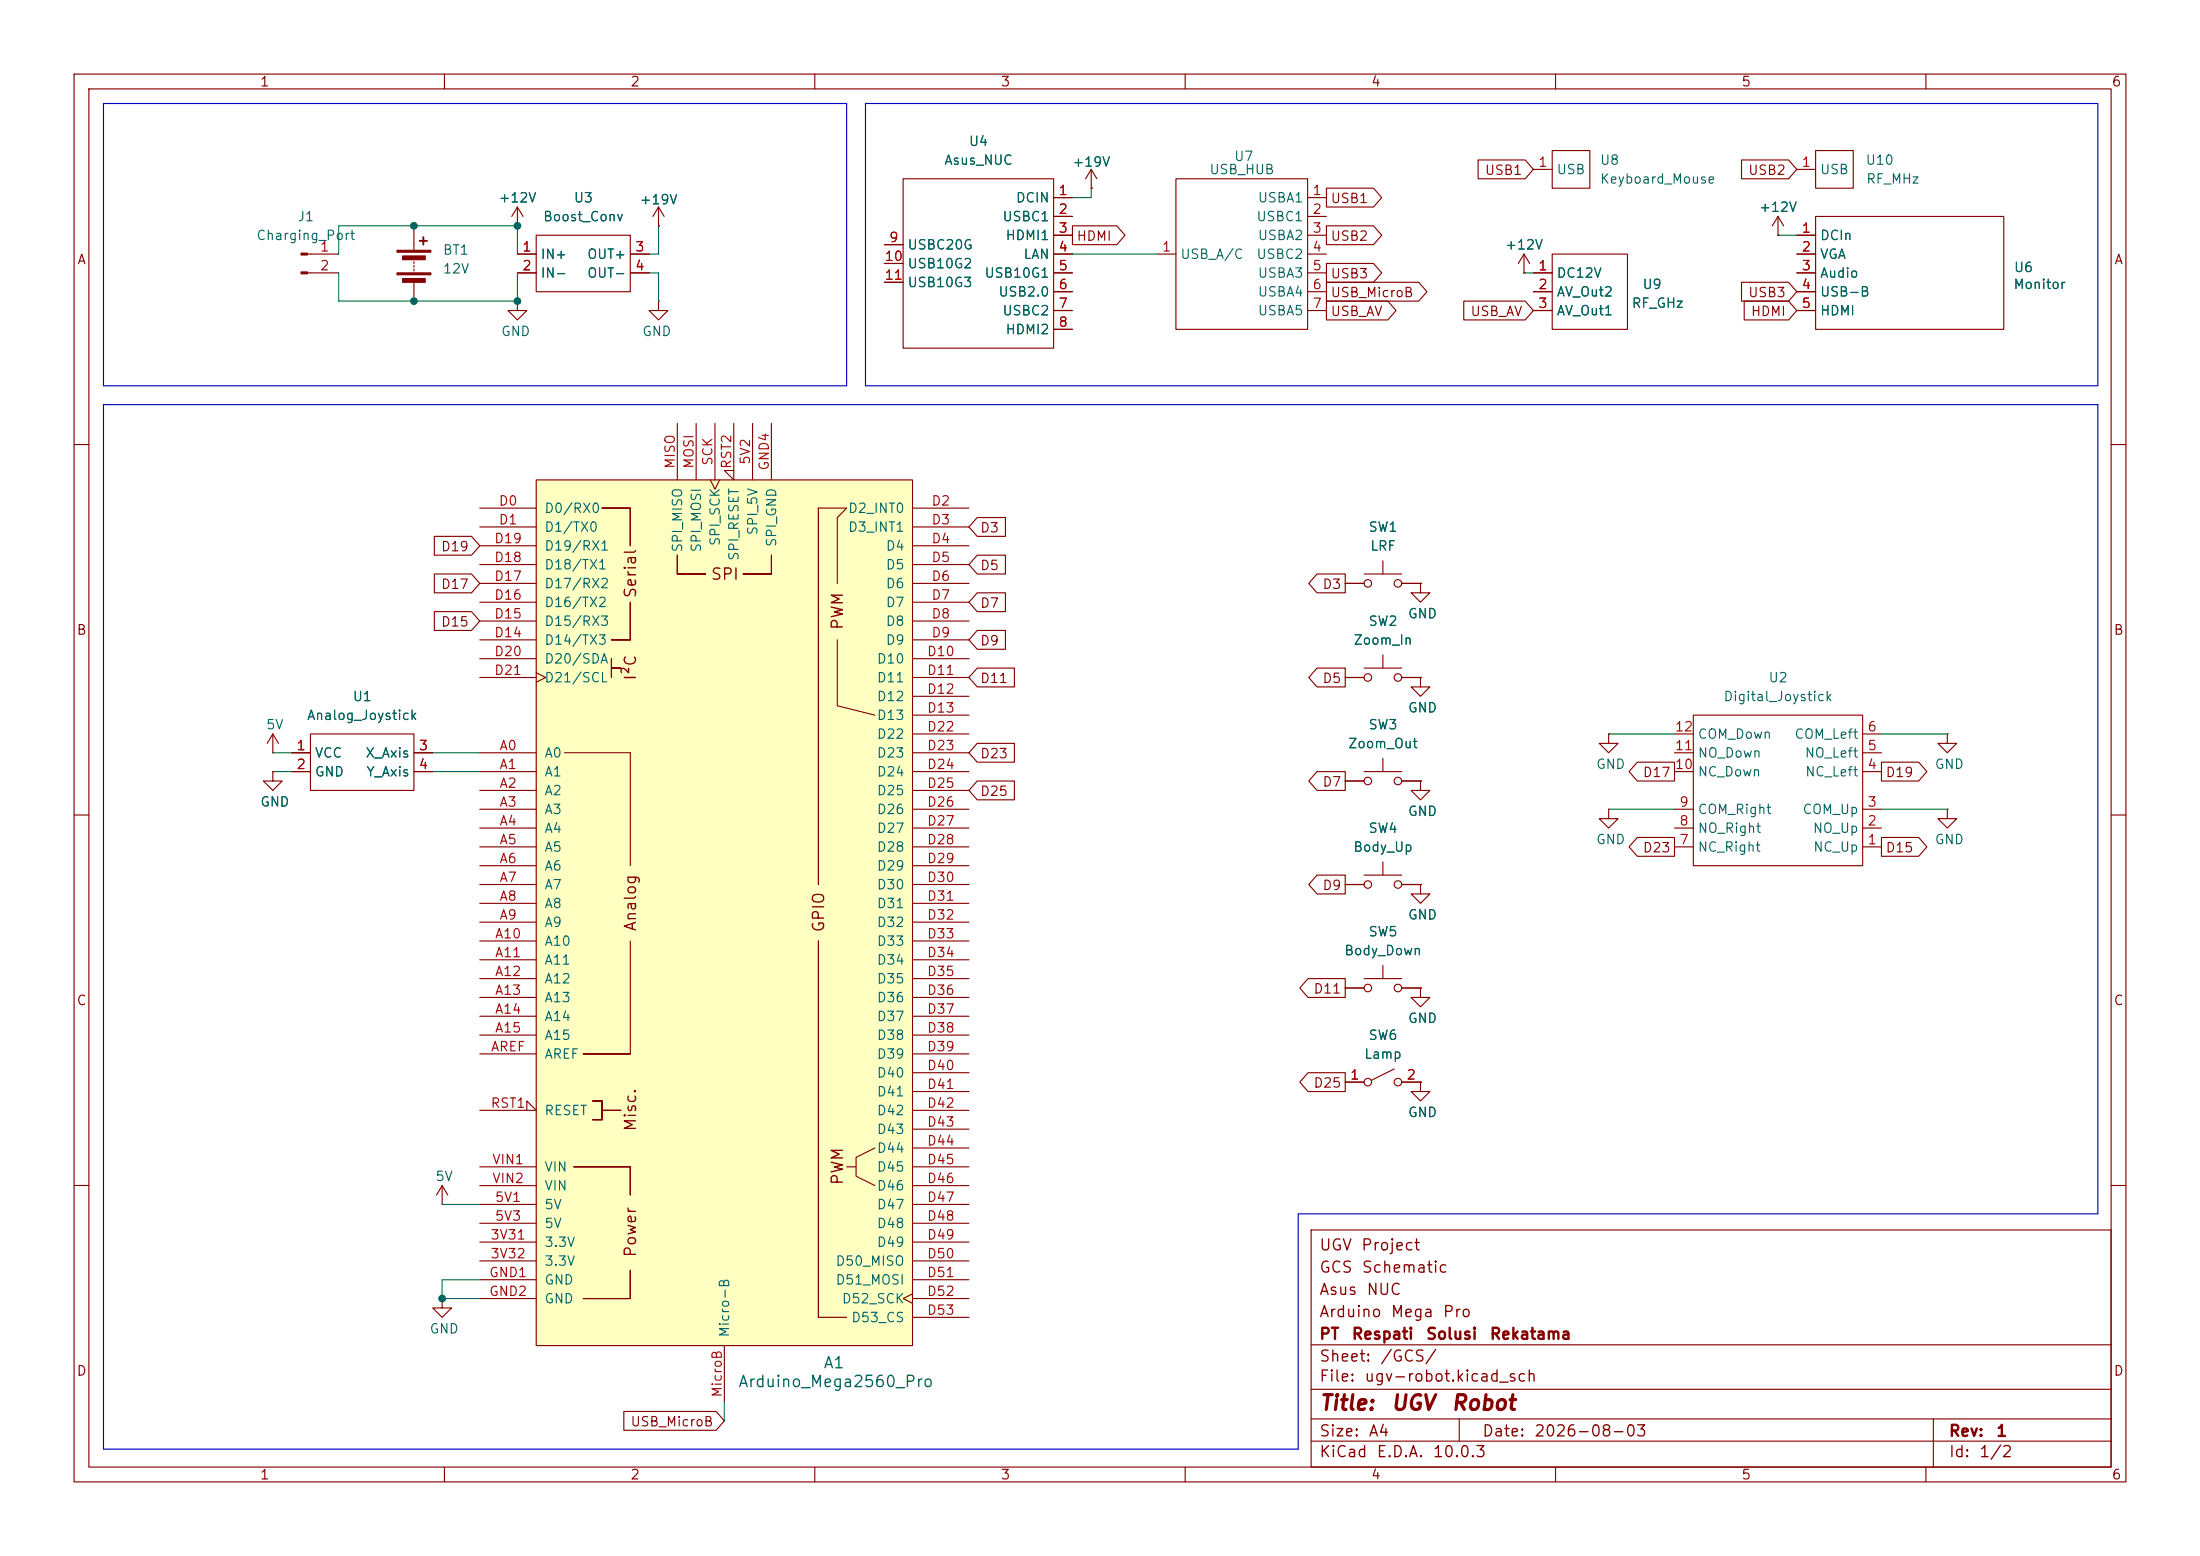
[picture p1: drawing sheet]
<svg xmlns="http://www.w3.org/2000/svg" width="297mm" height="210mm" viewBox="0 0 297 210" stroke-linecap="round" stroke-linejoin="round" font-family="sans-serif">
<g fill="none" stroke="#840000" stroke-width=".15">
<path d="M10 10h277v190h-277zM12 12h273v186h-273zM60 10v2M110 10v2M160 10v2M210 10v2M260 10v2M41.5 34.3h4.2M41.5 36.8h4.2M55.9 30.5v3.3M55.9 35.3v.3M55.9 35.8v.3"/>
<path d="M55.9 36.3v.3M55.9 38.1v2.5M69.8 30.5h.1M69.8 34.3h2.6M69.8 36.8h2.6M69.8 27.9l-.7 1.3M69.8 27.9l.8 1.3M69.8 27.9v2.6M72.4 31.8h12.7v7.6h-12.7zM85.1 34.3h2.5M85.1 36.8h2.5M88.9 30.5h.1"/>
<path d="M88.9 27.9l-.8 1.3M88.9 27.9l.8 1.3M88.9 27.9v2.6M119.4 33h2.5M119.4 35.6h2.5M119.4 38.1h2.5M121.9 24.1h20.3v22.9h-20.3zM142.2 26.7h2.6M142.2 29.2h2.6M142.2 31.8h2.6M142.2 34.3h2.6M142.2 36.8h2.6"/>
<path d="M142.2 39.4h2.6M147.3 25.4h.1M147.3 22.9l.8 1.2M147.3 22.9l-.7 1.2M147.3 22.9v2.5M156.2 34.3h2.5M158.7 24.1h17.8v20.4h-17.8zM176.5 26.7h2.6M176.5 29.2h2.6M176.5 31.8h2.6M176.5 34.3h2.6M176.5 36.8h2.6"/>
<path d="M176.5 39.4h2.6M205.7 36.8h.1M205.7 34.3l.8 1.3M205.7 34.3l-.7 1.3M205.7 34.3v2.5M207 22.9h2.5M207 36.8h2.5M207 39.4h2.5M209.5 20.3h5.1v5.1h-5.1zM209.5 34.3h10.2v10.2h-10.2zM240 31.8h.1M240 29.2l.8 1.3"/>
<path d="M240 29.2l-.7 1.3M240 29.2v2.6M242.6 22.9h2.5M242.6 31.8h2.5M242.6 34.3h2.5M242.6 36.8h2.5M242.6 39.4h2.5M245.1 20.3h5.1v5.1h-5.1zM245.1 29.2h25.4v15.3h-25.4zM69.8 40.6v1.3h-1.2l1.2 1.3 1.3-1.3h-1.3M69.8 40.6h.1M88.9 40.6v1.3h-1.3l1.3 1.3 1.3-1.3h-1.3"/>
<path d="M88.9 40.6h.1M142.2 41.9h2.6M142.2 44.5h2.6M176.5 41.9h2.6M207 41.9h2.5M242.6 41.9h2.5M10 60h2M181.6 78.7h2.5M184.1 77.5h5.1M186.7 75.7v1.8M189.2 78.7h2.6M191.8 78.7v1.3h1.2l-1.2 1.3-1.3-1.3h1.3"/>
<path d="M191.8 78.7h.1M285 60h2M36.8 99.1l-.7 1.2M36.8 99.1l.8 1.2M36.8 99.1v2.5M181.6 91.4h2.5M184.1 90.2h5.1M186.7 88.4v1.8M189.2 91.4h2.6M191.8 91.4v1.3h1.2l-1.2 1.3-1.3-1.3h1.3M191.8 91.4h.1M217.2 99.1v1.2h1.2l-1.2 1.3-1.3-1.3h1.3"/>
<path d="M217.2 99.1h.1M226.1 99.1h2.5M228.6 96.5h22.9v20.3h-22.9zM251.5 99.1h2.5M262.9 99.1v1.2h1.3l-1.3 1.3-1.3-1.3h1.3M262.9 99.1h.1M10 110h2M36.8 101.6h.1M36.8 104.1v1.3h1.3l-1.3 1.3-1.2-1.3h1.2M36.8 104.1h.1M181.6 119.4h2.5M181.6 105.4h2.5"/>
<path d="M184.1 104.1h5.1M184.1 118.1h5.1M186.7 102.4v1.7M186.7 116.3v1.8M189.2 119.4h2.6M189.2 105.4h2.6M191.8 119.4v1.3h1.2l-1.2 1.2-1.3-1.2h1.3M191.8 119.4h.1M191.8 105.4v1.3h1.2l-1.2 1.3-1.3-1.3h1.3M191.8 105.4h.1M217.2 109.2v1.3h1.2l-1.2 1.3-1.3-1.3h1.3M217.2 109.2h.1"/>
<path d="M226.1 114.3h2.5M226.1 111.8h2.5M226.1 109.2h2.5M226.1 104.1h2.5M226.1 101.6h2.5M251.5 114.3h2.5M251.5 111.8h2.5M251.5 109.2h2.5M251.5 104.1h2.5M251.5 101.6h2.5M262.9 109.2v1.3h1.3l-1.3 1.3-1.3-1.3h1.3M262.9 109.2h.1"/>
<path d="M285 110h2M181.6 133.4h2.5M184.1 132.1h5.1M186.7 130.3v1.8M189.2 133.4h2.6M191.8 133.4v1.2h1.2l-1.2 1.3-1.3-1.3h1.3M191.8 133.4h.1M181.6 146.1h2.5M188.2 144.3l-3 1.5M189.2 146.1h2.6M191.8 146.1v1.2h1.2l-1.2 1.3-1.3-1.3h1.3M191.8 146.1h.1"/>
<path d="M10 160h2M177 166h108v32h-108zM285 160h2M60 198v2M110 198v2M160 198v2M177 194.5h108M177 191.5h108M177 187.5h108M177 181.5h108M197 191.5v3M210 198v2"/>
<path d="M260 198v2M261 191.5v6.5"/>
<circle cx="184.7" cy="78.7" r=".51"/>
<circle cx="188.7" cy="78.7" r=".51"/>
<circle cx="184.7" cy="91.4" r=".51"/>
<circle cx="188.7" cy="91.4" r=".51"/>
<circle cx="184.7" cy="105.4" r=".51"/>
<circle cx="184.7" cy="119.4" r=".51"/>
<circle cx="188.7" cy="105.4" r=".51"/>
<circle cx="188.7" cy="119.4" r=".51"/>
<circle cx="184.7" cy="133.4" r=".51"/>
<circle cx="188.7" cy="133.4" r=".51"/>
<circle cx="184.7" cy="146.1" r=".51"/>
<circle cx="188.7" cy="146.1" r=".51"/>
</g>
<g fill="#840000" stroke="#840000" stroke-width=".15">
<path d="M40.6 34.2h.9v.2h-.9z"/>
<path d="M40.6 36.7h.9v.3h-.9z"/>
<path d="M53.6 33.8h4.6v.2h-4.6z"/>
<path d="M53.6 36.8h4.6v.3h-4.6z"/>
<path d="M54.4 34.5h3v.6h-3z"/>
<path d="M54.4 37.6h3v.5h-3z"/>
</g>
<path d="M56.6 32.5h1.1M57.1 32v1" fill="none" stroke="#840000" stroke-width=".25"/>
<path d="M72.4 64.8h50.8v116.8h-50.8z" fill="#ffffc2"/>
<g fill="none" stroke="#840000" stroke-width=".15">
<path d="M69.8 30.5h.1M69.8 34.3h2.6M69.8 36.8h2.6M85.1 34.3h2.5M85.1 36.8h2.5M88.9 30.5h.1M119.4 33h2.5M119.4 35.6h2.5M119.4 38.1h2.5M142.2 26.7h2.6M142.2 29.2h2.6M142.2 31.8h2.6"/>
<path d="M142.2 34.3h2.6M142.2 36.8h2.6M142.2 39.4h2.6M144.8 30.5h6l1.1 1.3-1.1 1.2h-6zM147.3 25.4h.1M179.1 35.6h6.3l1.1 1.2-1.1 1.3h-6.3zM179.1 38.1h12.4l1.1 1.3-1.1 1.2h-12.4zM179.1 30.5h6.3l1.1 1.3-1.1 1.2h-6.3zM179.1 25.4h6.3l1.1 1.3-1.1 1.2h-6.3zM199.5 21.6h6.4l1.1 1.3-1.1 1.2h-6.4zM205.7 36.8h.1M207 36.8h2.5"/>
<path d="M207 39.4h2.5M235.1 21.6h6.4l1.1 1.3-1.1 1.2h-6.4zM235.1 38.1h6.4l1.1 1.3-1.1 1.2h-6.4zM240 31.8h.1M242.6 31.8h2.5M242.6 34.3h2.5M242.6 36.8h2.5M242.6 39.4h2.5M91.4 57.2v7.6M94 57.2v7.6M96.5 57.2v7.6M99.1 57.2v7.6l-1.3-1.3h1.3"/>
<path d="M101.6 57.2v7.6M104.1 57.2v7.6M142.2 41.9h2.6M142.2 44.5h2.6M179.1 40.6h8.3l1.1 1.3-1.1 1.3h-8.3zM197.6 40.6h8.3l1.1 1.3-1.1 1.3h-8.3zM207 41.9h2.5M235.5 40.6h6l1.1 1.3-1.1 1.3h-6zM242.6 41.9h2.5M58.6 72.4h5.1l1.1 1.3-1.1 1.2h-5.1zM58.6 77.5h5.1l1.1 1.2-1.1 1.3h-5.1zM64.8 68.6h7.6"/>
<path d="M64.8 71.1h7.6M64.8 73.7h7.6M64.8 76.2h7.6M64.8 78.7h7.6M72.4 64.8h50.8v116.8h-50.8zM81.3 68.6h3.8zM85.1 68.6v5.1zM91.4 74.9v2.6zM91.4 77.5h3.8zM95.9 64.8l.6 1.2 .7-1.2M100.3 77.5h3.8zM104.1 74.9v2.6z"/>
<path d="M110.5 68.6h3.8l-1.3 1.3v8.8M110.5 68.6v50.8zM123.2 68.6h7.6M123.2 71.1h7.6M123.2 73.7h7.6M123.2 76.2h7.6M123.2 78.7h7.6M131.9 69.8h3.8v2.6h-3.8l-1.1-1.3zM131.9 74.9h3.8v2.6h-3.8l-1.1-1.3zM177.8 77.5h3.8v2.5h-3.8l-1.1-1.3zM181.6 78.7h2.5M189.2 78.7h2.6"/>
<path d="M191.8 78.7h.1M41.9 99.1h14v7.6h-14zM58.6 82.5h5.1l1.1 1.3-1.1 1.3h-5.1zM64.8 81.3h7.6M64.8 83.8h7.6M64.8 86.4h7.6M64.8 88.9h7.6M64.8 91.4h7.6M72.4 90.8l1.3 .6-1.3 .7M82.5 86.4h2.6zM82.5 88.9v2.5zM82.5 90.2h1.3z"/>
<path d="M85.1 81.3v5.1zM113 86.4v8.9l5.1 1.2M123.2 81.3h7.6M123.2 83.8h7.6M123.2 86.4h7.6M123.2 88.9h7.6M123.2 91.4h7.6M123.2 94h7.6M123.2 96.5h7.6M123.2 99.1h7.6M131.9 90.2h5v2.5h-5l-1.1-1.3zM131.9 80h3.8v2.6h-3.8l-1.1-1.3z"/>
<path d="M131.9 85.1h3.8v2.5h-3.8l-1.1-1.2zM177.8 90.2h3.8v2.5h-3.8l-1.1-1.3zM181.6 91.4h2.5M189.2 91.4h2.6M191.8 91.4h.1M36.8 104.1h.1M39.4 101.6h2.5M39.4 104.1h2.5M55.9 101.6h2.5M55.9 104.1h2.5M64.8 101.6h7.6M64.8 104.1h7.6"/>
<path d="M64.8 106.7h7.6M64.8 109.2h7.6M64.8 111.8h7.6M64.8 114.3h7.6M64.8 116.8h7.6M64.8 119.4h7.6M76.2 101.6h8.9v15.2M123.2 101.6h7.6M123.2 104.1h7.6M123.2 106.7h7.6M123.2 109.2h7.6M123.2 111.8h7.6"/>
<path d="M123.2 114.3h7.6M123.2 116.8h7.6M123.2 119.4h7.6M131.9 100.3h5v2.6h-5l-1.1-1.3zM131.9 105.4h5v2.6h-5l-1.1-1.3zM177.8 104.1h3.8v2.6h-3.8l-1.1-1.3zM177.8 118.1h3.8v2.6h-3.8l-1.1-1.3zM181.6 119.4h2.5M181.6 105.4h2.5M189.2 119.4h2.6M189.2 105.4h2.6M191.8 105.4h.1"/>
<path d="M191.8 119.4h.1M221 113h5.1v2.6h-5.1l-1.1-1.3zM221 102.9h5.1v2.5h-5.1l-1.1-1.3zM254 113h5l1.1 1.3-1.1 1.3h-5zM254 102.9h5l1.1 1.2-1.1 1.3h-5zM64.8 121.9h7.6M64.8 124.5h7.6M64.8 127h7.6M64.8 129.5h7.6M64.8 132.1h7.6M64.8 134.6h7.6M64.8 137.2h7.6"/>
<path d="M64.8 139.7h7.6M85.1 127v15.2M110.5 127v50.8zM123.2 121.9h7.6M123.2 124.5h7.6M123.2 127h7.6M123.2 129.5h7.6M123.2 132.1h7.6M123.2 134.6h7.6M123.2 137.2h7.6M123.2 139.7h7.6M176.6 132.1h5v2.5h-5l-1.1-1.2z"/>
<path d="M181.6 133.4h2.5M189.2 133.4h2.6M191.8 133.4h.1M64.8 149.9h7.6l-1.3-1.3v1.3M64.8 157.5h7.6M64.8 142.2h7.6M77.5 157.5h7.6zM78.7 142.2h6.4zM80 148.6h1.3zM80 151.1h1.3zM81.3 148.6v2.5zM81.3 149.9h2.5z"/>
<path d="M85.1 157.5v3.8zM114.3 157.5h1.3M118.1 154.9l-2.5 1.3v2.6l2.5 1.2M123.2 157.5h7.6M123.2 142.2h7.6M123.2 144.8h7.6M123.2 147.3h7.6M123.2 149.9h7.6M123.2 152.4h7.6M123.2 154.9h7.6M176.6 144.8h5v2.5h-5l-1.1-1.2zM181.6 146.1h2.5"/>
<path d="M189.2 146.1h2.6M191.8 146.1h.1M59.7 175.3v1.2h1.3l-1.3 1.3-1.3-1.3h1.3M59.7 175.3h.1M59.7 162.6h.1M59.7 160l-.8 1.3M59.7 160l.8 1.3M59.7 160v2.6M64.8 167.6h7.6M64.8 170.2h7.6M64.8 162.6h7.6M64.8 165.1h7.6"/>
<path d="M64.8 160h7.6M64.8 172.7h7.6M64.8 175.3h7.6M78.7 175.3h6.4zM85.1 171.5v3.8zM110.5 177.8h3.8M123.2 174.6l-1.3 .7 1.3 .6M123.2 177.8h7.6M123.2 167.6h7.6M123.2 170.2h7.6M123.2 162.6h7.6M123.2 165.1h7.6"/>
<path d="M123.2 160h7.6M123.2 172.7h7.6M123.2 175.3h7.6M84.2 190.5h12.5l1.1 1.3-1.1 1.2h-12.5zM97.8 181.6v7.6"/>
</g>
<path d="M14 14h100.3v38.1h-100.3zM116.8 14h166.4v38.1h-166.4zM14 54.6h269.2v109.2h-107.9v31.8h-161.3z" fill="none" stroke="#0000c2" stroke-width=".15"/>
<g fill="none" stroke="#009600" stroke-width=".15">
<path d="M45.7 36.8v3.8h24.1v-3.8M45.7 34.3v-3.8h24.1v3.8M87.6 36.8h1.3v3.8M88.9 30.5v3.8h-1.3M144.8 34.3h11.4M147.3 25.4v1.3h-2.5M205.7 36.8h1.3M240 31.8h2.6M217.2 99.1h8.9M254 99.1h8.9M36.8 104.1h2.6M36.8 101.6h2.6"/>
<path d="M58.4 104.1h6.4M58.4 101.6h6.4M217.2 109.2h8.9M254 109.2h8.9M59.7 162.6h5.1M64.8 172.7h-5.1v2.6h5.1M97.8 189.2v2.6"/>
</g>
<g fill="#009600" stroke="#009600" stroke-width=".14">
<circle cx="69.8" cy="30.5" r=".46"/>
<circle cx="69.8" cy="40.6" r=".46"/>
<circle cx="55.9" cy="30.5" r=".46"/>
<circle cx="55.9" cy="40.6" r=".46"/>
<circle cx="59.7" cy="175.3" r=".46"/>
</g>
<g font-size="2" fill="#840000">
<text x="178" y="190.8">Title:</text>
<text x="187.7" y="190.8">UGV</text>
<text x="195.8" y="190.8">Robot</text>
</g>
<g font-size="1.5" fill="#840000">
<text x="86.3" y="80.8" transform="rotate(-90 86.3 80.8)">Serial</text>
<text x="95.9" y="78.6">SPI</text>
<text x="114.2" y="85.1" transform="rotate(-90 114.2 85.1)">PWM</text>
<text x="86.3" y="92" transform="rotate(-90 86.3 92)">I²C</text>
<text x="86.3" y="125.8" transform="rotate(-90 86.3 125.8)">Analog</text>
<text x="111.7" y="126" transform="rotate(-90 111.7 126)">GPIO</text>
<text x="86.3" y="152.8" transform="rotate(-90 86.3 152.8)">Misc.</text>
<text x="114.2" y="160.1" transform="rotate(-90 114.2 160.1)">PWM</text>
<text x="86.3" y="169.8" transform="rotate(-90 86.3 169.8)">Power</text>
<text x="178" y="172.2">GCS</text>
<text x="178" y="169.2">UGV</text>
<text x="183.7" y="169.2">Project</text>
<text x="183.7" y="172.2">Schematic</text>
<text x="178" y="178.2">Arduino</text>
<text x="178" y="175.2">Asus</text>
<text x="184.4" y="175.2">NUC</text>
<text x="187.7" y="178.2">Mega</text>
<text x="194.7" y="178.2">Pro</text>
<text x="178" y="184.2">Sheet:</text>
<text x="178" y="181.2">PT</text>
<text x="182.4" y="181.2">Respati</text>
<text x="186.2" y="184.2">/GCS/</text>
<text x="192.4" y="181.2">Solusi</text>
<text x="201" y="181.2">Rekatama</text>
<text x="178" y="186.9">File:</text>
<text x="184.1" y="186.9">ugv-robot.kicad_sch</text>
<text x="178" y="197.1">KiCad</text>
<text x="178" y="194.3">Size:</text>
<text x="184.7" y="194.3">A4</text>
<text x="185.7" y="197.1">E.D.A.</text>
<text x="193.3" y="197.1">10.0.3</text>
<text x="200" y="194.3">Date:</text>
<text x="207" y="194.3">2026-08-03</text>
<text x="263" y="194.3">Rev:</text>
<text x="263" y="197.1">Id:</text>
<text x="267.1" y="197.1">1/2</text>
<text x="269.4" y="194.3">1</text>
</g>
<g font-size="1.5" fill="#006464">
<text x="111.1" y="185.1">A1</text>
<text x="99.6" y="187.6">Arduino_Mega2560_Pro</text>
</g>
<g font-size="1.3" fill="#840000">
<text x="35" y="12">1</text>
<text x="85" y="12">2</text>
<text x="135" y="12">3</text>
<text x="185" y="12">4</text>
<text x="235" y="12">5</text>
<text x="285" y="12">6</text>
<text x="200.4" y="23.9">USB1</text>
<text x="235.9" y="23.9">USB2</text>
<text x="179.5" y="27.7">USB1</text>
<text x="10.3" y="36">A</text>
<text x="145.3" y="32.8">HDMI</text>
<text x="179.5" y="32.8">USB2</text>
<text x="285.3" y="36">A</text>
<text x="179.5" y="37.9">USB3</text>
<text x="179.5" y="40.4">USB_MicroB</text>
<text x="235.9" y="40.4">USB3</text>
<text x="179.5" y="43">USB_AV</text>
<text x="198.4" y="43">USB_AV</text>
<text x="236.3" y="43">HDMI</text>
<text x="59.4" y="74.7">D19</text>
<text x="132.2" y="72.2">D3</text>
<text x="132.2" y="77.3">D5</text>
<text x="59.4" y="79.8">D17</text>
<text x="132.2" y="82.3">D7</text>
<text x="178.5" y="79.8">D3</text>
<text x="10.3" y="86">B</text>
<text x="59.4" y="84.9">D15</text>
<text x="132.2" y="87.4">D9</text>
<text x="285.3" y="86">B</text>
<text x="132.2" y="92.5">D11</text>
<text x="178.5" y="92.5">D5</text>
<text x="132.2" y="102.7">D23</text>
<text x="132.2" y="107.7">D25</text>
<text x="178.5" y="106.5">D7</text>
<text x="221.7" y="105.2">D17</text>
<text x="254.5" y="105.2">D19</text>
<text x="221.7" y="115.4">D23</text>
<text x="254.5" y="115.4">D15</text>
<text x="178.5" y="120.4">D9</text>
<text x="10.3" y="136">C</text>
<text x="177.2" y="134.4">D11</text>
<text x="285.3" y="136">C</text>
<text x="177.2" y="147.1">D25</text>
<text x="10.3" y="186">D</text>
<text x="285.3" y="186">D</text>
<text x="85" y="192.8">USB_MicroB</text>
<text x="35" y="200">1</text>
<text x="85" y="200">2</text>
<text x="135" y="200">3</text>
<text x="185" y="200">4</text>
<text x="235" y="200">5</text>
<text x="285" y="200">6</text>
</g>
<g font-size="1.3" fill="#006464">
<text x="127.4" y="22.6">Asus_NUC</text>
<text x="130.7" y="20">U4</text>
<text x="144.7" y="22.8">+19V</text>
<text x="163.2" y="23.8">USB_HUB</text>
<text x="166.5" y="22.1">U7</text>
<text x="210.1" y="23.8">USB</text>
<text x="215.9" y="22.6">U8</text>
<text x="245.6" y="23.8">USB</text>
<text x="251.8" y="22.6">U10</text>
<text x="67.2" y="27.6">+12V</text>
<text x="77.4" y="27.6">U3</text>
<text x="86.3" y="27.9">+19V</text>
<text x="137.1" y="27.6">DCIN</text>
<text x="169.7" y="27.6">USBA1</text>
<text x="215.9" y="25.1">Keyboard_Mouse</text>
<text x="237.4" y="28.9">+12V</text>
<text x="251.9" y="25.1">RF_MHz</text>
<text x="34.5" y="32.7">Charging_Port</text>
<text x="40.1" y="30.2">J1</text>
<text x="59.7" y="34.7">BT1</text>
<text x="72.9" y="35.3">IN+</text>
<text x="73.2" y="30.2">Boost_Conv</text>
<text x="79.2" y="35.3">OUT+</text>
<text x="122.4" y="34">USBC20G</text>
<text x="135.2" y="30.2">USBC1</text>
<text x="135.7" y="32.7">HDMI1</text>
<text x="138.1" y="35.3">LAN</text>
<text x="159.3" y="35.3">USB_A/C</text>
<text x="169.5" y="30.2">USBC1</text>
<text x="169.5" y="35.3">USBC2</text>
<text x="169.7" y="32.7">USBA2</text>
<text x="203.1" y="34">+12V</text>
<text x="245.6" y="32.7">DCIn</text>
<text x="245.6" y="35.3">VGA</text>
<text x="59.7" y="37.2">12V</text>
<text x="72.9" y="37.8">IN-</text>
<text x="79.2" y="37.8">OUT-</text>
<text x="122.4" y="36.5">USB10G2</text>
<text x="122.4" y="39.1">USB10G3</text>
<text x="132.8" y="37.8">USB10G1</text>
<text x="134.7" y="40.3">USB2.0</text>
<text x="169.7" y="37.8">USBA3</text>
<text x="169.7" y="40.3">USBA4</text>
<text x="210.1" y="37.8">DC12V</text>
<text x="210.1" y="40.3">AV_Out2</text>
<text x="220.2" y="41.9">RF_GHz</text>
<text x="221.6" y="39.3">U9</text>
<text x="245.6" y="37.8">Audio</text>
<text x="245.6" y="40.3">USB-B</text>
<text x="271.7" y="39.3">Monitor</text>
<text x="271.8" y="37">U6</text>
<text x="67.6" y="45.7">GND</text>
<text x="86.6" y="45.7">GND</text>
<text x="135.2" y="42.9">USBC2</text>
<text x="135.7" y="45.4">HDMI2</text>
<text x="169.7" y="42.9">USBA5</text>
<text x="210.1" y="42.9">AV_Out1</text>
<text x="245.6" y="42.9">HDMI</text>
<text x="73.4" y="69.6">D0/RX0</text>
<text x="114.4" y="69.6">D2_INT0</text>
<text x="73.4" y="72.1">D1/TX0</text>
<text x="73.4" y="77.2">D18/TX1</text>
<text x="73.4" y="74.6">D19/RX1</text>
<text x="92.4" y="74.6" transform="rotate(-90 92.4 74.6)">SPI_MISO</text>
<text x="95" y="74.6" transform="rotate(-90 95 74.6)">SPI_MOSI</text>
<text x="97.5" y="73.8" transform="rotate(-90 97.5 73.8)">SPI_SCK</text>
<text x="100" y="75.8" transform="rotate(-90 100 75.8)">SPI_RESET</text>
<text x="102.6" y="72.3" transform="rotate(-90 102.6 72.3)">SPI_5V</text>
<text x="105.1" y="73.9" transform="rotate(-90 105.1 73.9)">SPI_GND</text>
<text x="114.4" y="72.1">D3_INT1</text>
<text x="119.5" y="74.6">D4</text>
<text x="119.5" y="77.2">D5</text>
<text x="184.7" y="72.1">SW1</text>
<text x="184.9" y="74.6">LRF</text>
<text x="73.4" y="82.3">D16/TX2</text>
<text x="73.4" y="79.7">D17/RX2</text>
<text x="119.5" y="79.7">D6</text>
<text x="119.5" y="82.3">D7</text>
<text x="190" y="83.8">GND</text>
<text x="73.4" y="87.3">D14/TX3</text>
<text x="73.4" y="84.8">D15/RX3</text>
<text x="73.4" y="89.9">D20/SDA</text>
<text x="118.3" y="89.9">D10</text>
<text x="119.5" y="84.8">D8</text>
<text x="119.5" y="87.3">D9</text>
<text x="182.6" y="87.3">Zoom_In</text>
<text x="184.7" y="84.8">SW2</text>
<text x="47.5" y="95">U1</text>
<text x="73.4" y="92.4">D21/SCL</text>
<text x="118.3" y="92.4">D11</text>
<text x="118.3" y="95">D12</text>
<text x="232.6" y="95">Digital_Joystick</text>
<text x="238.7" y="92.4">U2</text>
<text x="35.8" y="98.8">5V</text>
<text x="41.4" y="97.5">Analog_Joystick</text>
<text x="118.3" y="97.5">D13</text>
<text x="118.3" y="100">D22</text>
<text x="181.9" y="101.3">Zoom_Out</text>
<text x="184.7" y="98.8">SW3</text>
<text x="190" y="96.5">GND</text>
<text x="229.1" y="100">COM_Down</text>
<text x="242.2" y="100">COM_Left</text>
<text x="42.4" y="102.6">VCC</text>
<text x="42.4" y="105.1">GND</text>
<text x="49.2" y="102.6">X_Axis</text>
<text x="49.4" y="105.1">Y_Axis</text>
<text x="73.4" y="102.6">A0</text>
<text x="73.4" y="105.1">A1</text>
<text x="73.4" y="107.7">A2</text>
<text x="118.3" y="102.6">D23</text>
<text x="118.3" y="105.1">D24</text>
<text x="118.3" y="107.7">D25</text>
<text x="215.4" y="104.1">GND</text>
<text x="229.1" y="105.1">NC_Down</text>
<text x="229.1" y="102.6">NO_Down</text>
<text x="243.6" y="102.6">NO_Left</text>
<text x="243.6" y="105.1">NC_Left</text>
<text x="261.1" y="104.1">GND</text>
<text x="35" y="109.2">GND</text>
<text x="73.4" y="110.2">A3</text>
<text x="73.4" y="112.7">A4</text>
<text x="118.3" y="110.2">D26</text>
<text x="118.3" y="112.7">D27</text>
<text x="184.7" y="112.7">SW4</text>
<text x="190" y="110.4">GND</text>
<text x="229.1" y="112.7">NO_Right</text>
<text x="229.1" y="110.2">COM_Right</text>
<text x="243.2" y="110.2">COM_Up</text>
<text x="244.6" y="112.7">NO_Up</text>
<text x="73.4" y="115.3">A5</text>
<text x="73.4" y="117.8">A6</text>
<text x="118.3" y="115.3">D28</text>
<text x="118.3" y="117.8">D29</text>
<text x="182.6" y="115.3">Body_Up</text>
<text x="215.4" y="114.3">GND</text>
<text x="229.1" y="115.3">NC_Right</text>
<text x="244.7" y="115.3">NC_Up</text>
<text x="261.1" y="114.3">GND</text>
<text x="73.4" y="120.4">A7</text>
<text x="73.4" y="122.9">A8</text>
<text x="73.4" y="125.4">A9</text>
<text x="118.3" y="120.4">D30</text>
<text x="118.3" y="122.9">D31</text>
<text x="118.3" y="125.4">D32</text>
<text x="190" y="124.4">GND</text>
<text x="73.4" y="128">A10</text>
<text x="73.4" y="130.5">A11</text>
<text x="118.3" y="128">D33</text>
<text x="118.3" y="130.5">D34</text>
<text x="181.4" y="129.2">Body_Down</text>
<text x="184.7" y="126.7">SW5</text>
<text x="73.4" y="133.1">A12</text>
<text x="73.4" y="135.6">A13</text>
<text x="118.3" y="133.1">D35</text>
<text x="118.3" y="135.6">D36</text>
<text x="73.4" y="138.1">A14</text>
<text x="73.4" y="140.7">A15</text>
<text x="73.4" y="143.2">AREF</text>
<text x="118.3" y="138.1">D37</text>
<text x="118.3" y="140.7">D38</text>
<text x="118.3" y="143.2">D39</text>
<text x="184.1" y="143.2">Lamp</text>
<text x="184.7" y="140.7">SW6</text>
<text x="190" y="138.4">GND</text>
<text x="118.3" y="145.8">D40</text>
<text x="118.3" y="148.3">D41</text>
<text x="73.4" y="150.8">RESET</text>
<text x="118.3" y="150.8">D42</text>
<text x="118.3" y="153.4">D43</text>
<text x="118.3" y="155.9">D44</text>
<text x="190" y="151.1">GND</text>
<text x="58.7" y="159.7">5V</text>
<text x="73.4" y="158.5">VIN</text>
<text x="73.4" y="161">VIN</text>
<text x="118.3" y="158.5">D45</text>
<text x="118.3" y="161">D46</text>
<text x="73.4" y="163.5">5V</text>
<text x="73.4" y="166.1">5V</text>
<text x="118.3" y="163.5">D47</text>
<text x="118.3" y="166.1">D48</text>
<text x="73.4" y="168.6">3.3V</text>
<text x="73.4" y="171.2">3.3V</text>
<text x="73.4" y="173.7">GND</text>
<text x="112.7" y="171.2">D50_MISO</text>
<text x="112.7" y="173.7">D51_MOSI</text>
<text x="118.3" y="168.6">D49</text>
<text x="73.4" y="176.2">GND</text>
<text x="113.6" y="176.2">D52_SCK</text>
<text x="114.8" y="178.8">D53_CS</text>
<text x="57.9" y="180.3">GND</text>
<text x="98.8" y="180.6" transform="rotate(-90 98.8 180.6)">Micro-B</text>
</g>
<g font-size="1.3" fill="#a90000">
<text x="207.6" y="22.8">1</text>
<text x="243.1" y="22.8">1</text>
<text x="142.8" y="26.6">1</text>
<text x="142.8" y="29.2">2</text>
<text x="177.1" y="26.6">1</text>
<text x="177.1" y="29.2">2</text>
<text x="43.1" y="34.3">1</text>
<text x="70.4" y="34.3">1</text>
<text x="85.7" y="34.3">3</text>
<text x="119.3" y="35.5">10</text>
<text x="119.9" y="33">9</text>
<text x="142.8" y="31.7">3</text>
<text x="142.8" y="34.3">4</text>
<text x="156.8" y="34.3">1</text>
<text x="177.1" y="31.7">3</text>
<text x="177.1" y="34.3">4</text>
<text x="243.1" y="31.7">1</text>
<text x="243.1" y="34.3">2</text>
<text x="43.1" y="36.8">2</text>
<text x="70.4" y="36.8">2</text>
<text x="85.7" y="36.8">4</text>
<text x="119.3" y="38.1">11</text>
<text x="142.8" y="36.8">5</text>
<text x="142.8" y="39.3">6</text>
<text x="142.8" y="41.9">7</text>
<text x="177.1" y="36.8">5</text>
<text x="177.1" y="39.3">6</text>
<text x="177.1" y="41.9">7</text>
<text x="207.6" y="36.8">1</text>
<text x="207.6" y="39.3">2</text>
<text x="207.6" y="41.9">3</text>
<text x="243.1" y="36.8">3</text>
<text x="243.1" y="39.3">4</text>
<text x="243.1" y="41.9">5</text>
<text x="142.8" y="44.4">8</text>
<text x="91.4" y="63.4" transform="rotate(-90 91.4 63.4)">MISO</text>
<text x="94" y="63.4" transform="rotate(-90 94 63.4)">MOSI</text>
<text x="96.5" y="62.9" transform="rotate(-90 96.5 62.9)">SCK</text>
<text x="99" y="63.4" transform="rotate(-90 99 63.4)">RST2</text>
<text x="101.6" y="62.8" transform="rotate(-90 101.6 62.8)">5V2</text>
<text x="104.1" y="63.6" transform="rotate(-90 104.1 63.6)">GND4</text>
<text x="67.2" y="68.6">D0</text>
<text x="67.2" y="71.1">D1</text>
<text x="125.7" y="68.6">D2</text>
<text x="125.7" y="71.1">D3</text>
<text x="66.6" y="76.2">D18</text>
<text x="66.6" y="73.6">D19</text>
<text x="125.7" y="73.6">D4</text>
<text x="125.7" y="76.2">D5</text>
<text x="66.6" y="83.8">D15</text>
<text x="66.6" y="81.3">D16</text>
<text x="66.6" y="78.7">D17</text>
<text x="125.7" y="78.7">D6</text>
<text x="125.7" y="81.3">D7</text>
<text x="125.7" y="83.8">D8</text>
<text x="66.6" y="86.3">D14</text>
<text x="66.6" y="88.9">D20</text>
<text x="125.1" y="88.9">D10</text>
<text x="125.7" y="86.3">D9</text>
<text x="66.6" y="91.4">D21</text>
<text x="125.1" y="91.4">D11</text>
<text x="125.1" y="94">D12</text>
<text x="39.9" y="101.6">1</text>
<text x="56.4" y="101.6">3</text>
<text x="67.3" y="101.6">A0</text>
<text x="125.1" y="96.5">D13</text>
<text x="125.1" y="99">D22</text>
<text x="125.1" y="101.6">D23</text>
<text x="226" y="101.6">11</text>
<text x="226" y="99">12</text>
<text x="252" y="101.6">5</text>
<text x="252" y="99">6</text>
<text x="39.9" y="104.1">2</text>
<text x="56.4" y="104.1">4</text>
<text x="67.3" y="104.1">A1</text>
<text x="67.3" y="106.7">A2</text>
<text x="125.1" y="104.1">D24</text>
<text x="125.1" y="106.7">D25</text>
<text x="226" y="104.1">10</text>
<text x="252" y="104.1">4</text>
<text x="67.3" y="109.2">A3</text>
<text x="67.3" y="111.7">A4</text>
<text x="125.1" y="109.2">D26</text>
<text x="125.1" y="111.7">D27</text>
<text x="226.6" y="111.7">8</text>
<text x="226.6" y="109.2">9</text>
<text x="252" y="111.7">2</text>
<text x="252" y="109.2">3</text>
<text x="67.3" y="114.3">A5</text>
<text x="67.3" y="116.8">A6</text>
<text x="67.3" y="119.4">A7</text>
<text x="125.1" y="114.3">D28</text>
<text x="125.1" y="116.8">D29</text>
<text x="125.1" y="119.4">D30</text>
<text x="226.6" y="114.3">7</text>
<text x="252" y="114.3">1</text>
<text x="67.3" y="121.9">A8</text>
<text x="67.3" y="124.4">A9</text>
<text x="125.1" y="121.9">D31</text>
<text x="125.1" y="124.4">D32</text>
<text x="66.7" y="127">A10</text>
<text x="66.7" y="129.5">A11</text>
<text x="125.1" y="127">D33</text>
<text x="125.1" y="129.5">D34</text>
<text x="66.7" y="132.1">A12</text>
<text x="66.7" y="134.6">A13</text>
<text x="66.7" y="137.1">A14</text>
<text x="125.1" y="132.1">D35</text>
<text x="125.1" y="134.6">D36</text>
<text x="125.1" y="137.1">D37</text>
<text x="66.2" y="142.2">AREF</text>
<text x="66.7" y="139.7">A15</text>
<text x="125.1" y="139.7">D38</text>
<text x="125.1" y="142.2">D39</text>
<text x="66.2" y="149.8">RST1</text>
<text x="125.1" y="144.8">D40</text>
<text x="125.1" y="147.3">D41</text>
<text x="125.1" y="149.8">D42</text>
<text x="182.2" y="146">1</text>
<text x="189.8" y="146">2</text>
<text x="125.1" y="152.4">D43</text>
<text x="125.1" y="154.9">D44</text>
<text x="66.4" y="157.5">VIN1</text>
<text x="66.4" y="160">VIN2</text>
<text x="125.1" y="157.5">D45</text>
<text x="125.1" y="160">D46</text>
<text x="66.1" y="167.6">3V31</text>
<text x="66.7" y="162.5">5V1</text>
<text x="66.7" y="165.1">5V3</text>
<text x="125.1" y="162.5">D47</text>
<text x="125.1" y="165.1">D48</text>
<text x="125.1" y="167.6">D49</text>
<text x="65.9" y="172.7">GND1</text>
<text x="66.1" y="170.2">3V32</text>
<text x="125.1" y="170.2">D50</text>
<text x="125.1" y="172.7">D51</text>
<text x="65.9" y="175.2">GND2</text>
<text x="125.1" y="175.2">D52</text>
<text x="125.1" y="177.8">D53</text>
<text x="97.8" y="188.7" transform="rotate(-90 97.8 188.7)">MicroB</text>
</g>
</svg>
